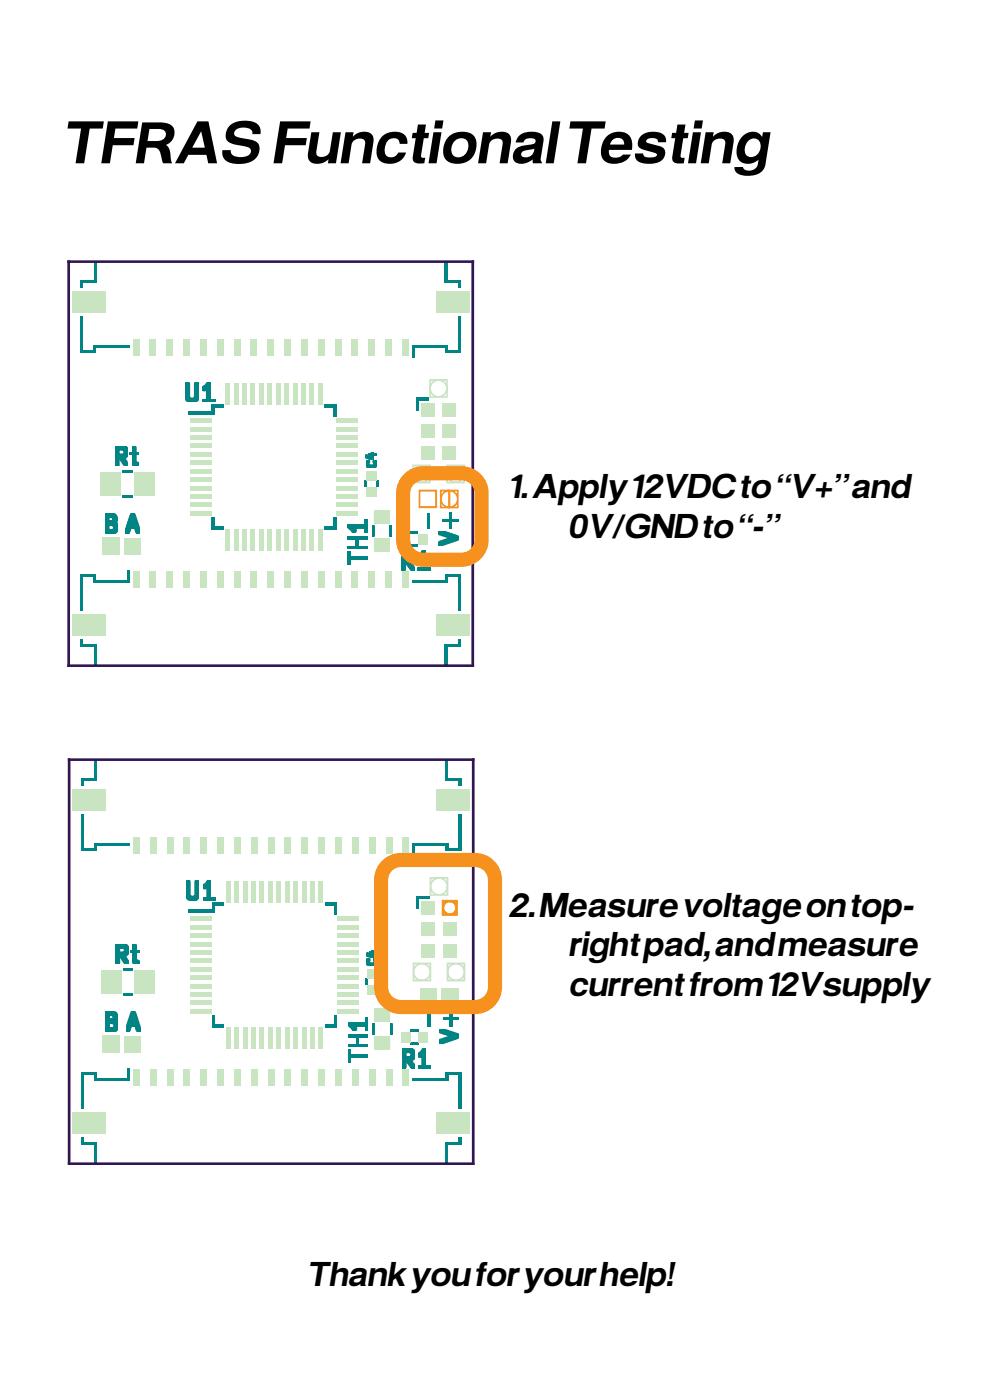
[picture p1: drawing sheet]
<svg xmlns="http://www.w3.org/2000/svg" width="210mm" height="297mm" viewBox="0 0 210 297" stroke-linecap="round" stroke-linejoin="round" font-family="sans-serif">
<!-- layer: Layer 1 -->
<g fill="none" stroke="#008484" stroke-width="1.3">
<path d="M24.8 96.8h1.3a.96 .96 0 0 0 .7-.9 .96 .96 0 0 0-.7-.9h-1.3v3.6M25.6 96.8l1.2 1.8M27.8 96.2h1.4M28.3 95v3.1l.2 .3 .7 .2M39.7 81.4v2.9l.7 .7h.7l.3-.2 .4-.5v-2.9M43.3 82.4l.4-.1 .6-.9v3.6M43.3 85h2M47.1 86.1h-1.9v1.5h-4.9M69.2 86.1h1.9v1.9M22.6 111h1.2a.87 .87 0 0 0 .7-.9 .87 .87 0 0 0-.7-.8h-1.2v3.6h1.4a.96 .96 0 0 0 .6-1.1 .96 .96 0 0 0-.8-.8M27 112.9l1.2-3.6 1.1 3.6M27.3 111.8h1.7"/>
<path d="M45.2 110.1v1.9h1.9M71.1 110.1v1.9h-1.9M74.1 118.4h3.5M74.1 116.2h3.5M74.1 114.1h3.5M74.1 117.4v2M75.8 114.1v2.1M77.6 111.6h-3.5l.8 .7 .2 .3M77.6 110.6v2M85.5 119h1.4a.97 .97 0 0 0 .7-.9 .97 .97 0 0 0-.7-1h-1.4v3.6M86.4 119l1.2 1.7M88.9 118.2l.7-.6 .3-.5v3.6"/>
<path d="M90.9 109.2v2.7M93.3 113l3.6 1.1-3.6 1.3M94.2 110.4h2.7M95.5 109.1v2.7M88.9 120.7h2.1"/>
</g>
<g fill="none" stroke="#008484" stroke-width="1">
<path d="M20.2 55.4v4.4h-2.8v1.1M94.6 55.4v4.4h2.9v1.1M17.4 67.4v7.3h2.7v-1.3h7.1M97.5 67.4v7.3h-2.8v-1.3h-7.1v2.1M78 97.9a.72 .72 0 0 0 0 .9 .72 .72 0 0 0 .9 .2 .66 .66 0 0 0 .7-.3 .66 .66 0 0 0-.1-.8M78.5 96.4h1.2M79.1 96.2v1.1l-1.3-.5M90.8 84.7h-2.3v2.2M26.3 100h1.6M26.3 105.3h1.6M77.6 102.2v.8M79.2 111.8v1.7"/>
<path d="M80.1 102.2v.8M82.9 111.8v1.7M87.3 115.8h1.1M87.3 113.1h1.1M17.4 135.8v1.1h2.8v4.5M27.2 121.2v2.1h-7.1v-1.2h-2.7v7.3M87.6 123.3h7.1v-1.2h2.8v7.3M97.5 135.8v1.1h-2.9v4.5"/>
</g>
<g fill="#c9e4c1">
<path d="M71.4 106.7h4.6v.9h-4.6z"/>
<path d="M71.4 103.1h4.6v.9h-4.6z"/>
<path d="M71.4 104.9h4.6v.9h-4.6z"/>
<path d="M71.4 108.4h4.6v.9h-4.6z"/>
<path d="M77.7 103.4h2.3v1.9h-2.3z"/>
<path d="M77.8 103.6l.4-.2h1.5l.3 .4-.1 1.3-.3 .2h-1.6l-.3-.4z"/>
<path d="M64 112.3h.8v4.6h-.8z"/>
<path d="M65.7 112.3h.9v4.6h-.9z"/>
<path d="M67.5 112.3h.9v4.6h-.9z"/>
<path d="M62.1 112.3h1v4.6h-1z"/>
<path d="M60.4 112.3h.9v4.6h-.9z"/>
</g>
<path d="M93.5 104.1h1.8v3.6h-1.8zM94 104.6l.8-.5h.5v3.5a1.79 1.79 0 0 1-1.6-1.1 1.79 1.79 0 0 1 .3-1.9zM95.3 104.1a1.79 1.79 0 0 1 1.8 1.8 1.79 1.79 0 0 1-1.8 1.7zM95.3 104.1h1.8v3.6h-1.8z" fill="none" stroke="#f7911e" stroke-width=".35"/>
<g fill="#c9e4c1">
<path d="M79.3 108.3h3.4v2.8h-3.4z"/>
<path d="M79.4 108.6l.6-.3 2.4 .1 .3 .4v1.7l-.2 .4-.4 .2h-2.1l-.4-.1-.3-.5z"/>
<path d="M85.1 113.3h1.9v2.3h-1.9z"/>
<path d="M85.2 113.4l.3-.1h1l.4 .2 .1 1.7-.3 .3-1.3 .1-.2-.2-.1-.2z"/>
<path d="M79.3 114.2h3.4v2.8h-3.4z"/>
<path d="M79.6 114.3l.3-.1 2.5 .1 .3 .5-.1 1.9-.4 .3h-2.4l-.2-.1-.3-.5v-1.6z"/>
</g>
<path d="M89 104.1h3.5v3.5h-3.5z" fill="none" stroke="#f7911e" stroke-width=".35"/>
<g fill="#c9e4c1">
<path d="M67.4 121.2h1.5v3.5h-1.5z"/>
<path d="M71 121.2h1.4v3.5h-1.4z"/>
<path d="M78.2 121.2h1.4v3.5h-1.4z"/>
<path d="M74.6 121.2h1.4v3.5h-1.4z"/>
<path d="M63.8 121.2h1.5v3.5h-1.5z"/>
<path d="M60.3 121.2h1.4v3.5h-1.4z"/>
<path d="M92.4 130.3h7.2v4.6h-7.2z"/>
<path d="M85.3 121.2h1.4v3.5h-1.4z"/>
<path d="M81.7 121.2h1.4v3.5h-1.4z"/>
<path d="M88.7 113.3h1.9v2.3h-1.9z"/>
<path d="M88.9 113.3h1.3l.3 .2 .1 1.6-.2 .4-1.4 .1-.2-.2-.1-1.7z"/>
<path d="M53.1 121.2h1.5v3.5h-1.5z"/>
<path d="M46 121.2h1.4v3.5h-1.4z"/>
<path d="M42.4 121.2h1.5v3.5h-1.5z"/>
<path d="M56.7 121.2h1.4v3.5h-1.4z"/>
<path d="M49.6 121.2h1.4v3.5h-1.4z"/>
<path d="M38.8 121.2h1.5v3.5h-1.5z"/>
<path d="M35.3 121.2h1.4v3.5h-1.4z"/>
<path d="M40.3 106.7h4.6v.9h-4.6z"/>
<path d="M40.3 108.4h4.6v.9h-4.6z"/>
<path d="M40.3 104.9h4.6v.9h-4.6z"/>
<path d="M40.3 103.1h4.6v.9h-4.6z"/>
<path d="M40.3 101.3h4.6v.9h-4.6z"/>
<path d="M40.3 99.5h4.6v.9h-4.6z"/>
<path d="M15.3 130.3h7.1v4.6h-7.1z"/>
<path d="M31.7 121.2h1.4v3.5h-1.4z"/>
<path d="M26.3 114.1h3.5v3.5h-3.5z"/>
<path d="M21.7 114h1.8v3.7h-1.8z"/>
<path d="M22.2 114.6l.8-.5h.5v3.5a1.79 1.79 0 0 1-1.7-1.1 1.79 1.79 0 0 1 .4-1.9z"/>
<path d="M23.5 114h1.8v3.7h-1.8z"/>
<path d="M23.5 114.1a1.79 1.79 0 0 1 1.8 1.8 1.79 1.79 0 0 1-1.8 1.7z"/>
<path d="M28.5 100.1h4.3v5h-4.3z"/>
<path d="M28.8 100.3l.4-.2h2.9a1.02 1.02 0 0 1 .7 .9v3.3l-.2 .5-.5 .3h-2.9l-.4-.2-.3-.5v-3.6z"/>
<path d="M28.1 121.2h1.5v3.5h-1.5z"/>
<path d="M21.4 100.1h4.2v5h-4.2z"/>
<path d="M21.7 100.3l.4-.2h2.8l.5 .4 .2 .3v3.6l-.2 .4-.5 .3h-2.8l-.6-.3-.1-.4v-3.6z"/>
<path d="M51.5 112.3h.8v4.6h-.8z"/>
<path d="M49.6 112.3h1v4.6h-1z"/>
<path d="M58.6 112.3h.9v4.6h-.9z"/>
<path d="M56.8 112.3h.9v4.6h-.9z"/>
<path d="M55 112.3h.9v4.6h-.9z"/>
<path d="M53.2 112.3h.9v4.6h-.9z"/>
<path d="M47.9 112.3h.9v4.6h-.9z"/>
<path d="M63.8 72h1.5v3.5h-1.5z"/>
<path d="M67.4 72h1.5v3.5h-1.5z"/>
<path d="M71 72h1.4v3.5h-1.4z"/>
<path d="M74.6 72h1.4v3.5h-1.4z"/>
<path d="M78.2 72h1.4v3.5h-1.4z"/>
<path d="M89.3 85.5h2.9v2.9h-2.9z"/>
<path d="M92.4 61.8h7.2v4.6h-7.2z"/>
<path d="M93.9 90h2.8v2.9h-2.8z"/>
<path d="M89.3 90h2.9v2.9h-2.9z"/>
<path d="M93.9 85.5h2.8v2.9h-2.8z"/>
<path d="M85.3 72h1.4v3.5h-1.4z"/>
<path d="M81.7 72h1.4v3.5h-1.4z"/>
<circle cx="90.8" cy="86.9" r="1.42"/>
<circle cx="95.3" cy="91.5" r="1.42"/>
<circle cx="90.8" cy="91.5" r="1.42"/>
<circle cx="95.3" cy="86.9" r="1.42"/>
</g>
<g fill="none" stroke="#c9e4c1" stroke-width=".35">
<path d="M91.2 80.6h3.6v3.6h-3.6z"/>
<circle cx="93" cy="82.4" r="1.79"/>
</g>
<g fill="#c9e4c1">
<path d="M71.4 94.2h4.6v.9h-4.6z"/>
<path d="M71.4 92.4h4.6v.9h-4.6z"/>
<path d="M71.4 88.8h4.6v.9h-4.6z"/>
<path d="M71.4 90.6h4.6v.9h-4.6z"/>
<path d="M71.4 95.9h4.6v.9h-4.6z"/>
<path d="M71.4 97.7h4.6v.9h-4.6z"/>
<path d="M71.4 101.3h4.6v.9h-4.6z"/>
<path d="M71.4 99.5h4.6v.9h-4.6z"/>
</g>
<g fill="none" stroke="#c9e4c1" stroke-width=".35">
<path d="M94.8 98.7h3.6v3.7h-3.6z"/>
<circle cx="96.6" cy="100.6" r="1.79"/>
</g>
<g fill="#c9e4c1">
<path d="M89.3 94.6h2.9v2.9h-2.9z"/>
<circle cx="90.8" cy="96" r="1.42"/>
</g>
<g fill="none" stroke="#c9e4c1" stroke-width=".35">
<path d="M87.6 98.7h3.6v3.7h-3.6z"/>
<circle cx="89.4" cy="100.6" r="1.79"/>
</g>
<g fill="#c9e4c1">
<path d="M93.9 94.6h2.8v2.9h-2.8z"/>
<path d="M77.7 99.9h2.3v2h-2.3z"/>
<path d="M77.8 100.1l.4-.2 1.5 .1 .3 .3-.1 1.4-.3 .2h-1.6l-.3-.4z"/>
<path d="M67.5 81.2h.9v4.7h-.9z"/>
<path d="M64 81.2h.8v4.7h-.8z"/>
<path d="M62.1 81.2h1v4.7h-1z"/>
<path d="M65.7 81.2h.9v4.7h-.9z"/>
<path d="M53.2 81.2h.9v4.7h-.9z"/>
<path d="M56.8 81.2h.9v4.7h-.9z"/>
<path d="M47.9 81.2h.9v4.7h-.9z"/>
<path d="M49.6 81.2h1v4.7h-1z"/>
<path d="M51.5 81.2h.8v4.7h-.8z"/>
<path d="M55 81.2h.9v4.7h-.9z"/>
<path d="M58.6 81.2h.9v4.7h-.9z"/>
<path d="M60.4 81.2h.9v4.7h-.9z"/>
<path d="M40.3 94.2h4.6v.9h-4.6z"/>
<path d="M40.3 95.9h4.6v.9h-4.6z"/>
<path d="M40.3 92.4h4.6v.9h-4.6z"/>
<path d="M40.3 90.6h4.6v.9h-4.6z"/>
<path d="M40.3 97.7h4.6v.9h-4.6z"/>
<path d="M40.3 88.8h4.6v.9h-4.6z"/>
<path d="M46 72h1.4v3.5h-1.4z"/>
<path d="M49.6 72h1.4v3.5h-1.4z"/>
<path d="M53.1 72h1.5v3.5h-1.5z"/>
<path d="M56.7 72h1.4v3.5h-1.4z"/>
<path d="M60.3 72h1.4v3.5h-1.4z"/>
<path d="M38.8 72h1.5v3.5h-1.5z"/>
<path d="M42.4 72h1.5v3.5h-1.5z"/>
<path d="M31.7 72h1.4v3.5h-1.4z"/>
<path d="M35.3 72h1.4v3.5h-1.4z"/>
<path d="M28.1 72h1.5v3.5h-1.5z"/>
<path d="M15.3 61.8h7.1v4.6h-7.1z"/>
<circle cx="95.3" cy="96" r="1.42"/>
</g>
<path d="M14.6 55.5h85.7v85.7h-85.7z" fill="none" stroke="#301652" stroke-width=".42"/>
<path d="M14.5 55.4h.2v85.9h-.2zM14.5 55.4h85.9v.2h-85.9zM100.2 55.4h.2v85.9h-.2zM14.5 141.1h85.9v.2h-85.9z" fill="none" stroke="#301652" stroke-width=".35"/>
<g fill="none" stroke="#008484" stroke-width="1.3">
<path d="M39.8 187.1v2.9l.7 .7h.7l.3-.2 .4-.5v-2.9M43.4 190.7h2M43.4 188.1l.3-.2 .7-.8v3.6M47.2 191.8h-1.9v1.5h-4.9M69.3 191.8h1.9v1.9M22.7 216.6h1.2a.87 .87 0 0 0 .7-.8 .87 .87 0 0 0-.7-.9h-1.2v3.6h1.4a.96 .96 0 0 0 .6-1 .96 .96 0 0 0-.8-.9M24.9 202.5h1.3a.96 .96 0 0 0 .7-.9 .96 .96 0 0 0-.7-.9h-1.3v3.5M25.7 202.5l1.2 1.7M27.1 218.5l1.2-3.6 1.1 3.6M27.4 217.5h1.7M27.9 201.8h1.4M28.4 200.7v3l.2 .3 .7 .2"/>
<path d="M45.3 215.8v1.9h1.9M71.2 215.8v1.9h-1.9M74.2 219.8h3.5M75.9 219.8v2M77.7 217.2h-3.5l.8 .7 .2 .3M77.7 216.2v2M91 214.8v2.7M93.4 218.6l3.6 1.2-3.6 1.2M94.3 216.1h2.7M95.6 214.7v2.7M74.2 224h3.5M74.2 221.8h3.5"/>
<path d="M74.2 223v2M85.6 224.7h1.4a.97 .97 0 0 0 .7-1 .97 .97 0 0 0-.7-.9h-1.4v3.6M86.5 224.7l1.2 1.7M89 226.4h2.1M89 223.8l.7-.5 .3-.5v3.6"/>
</g>
<g fill="none" stroke="#008484" stroke-width="1">
<path d="M17.5 173v7.3h2.7v-1.2h7.1M20.3 161v4.4h-2.8v1.1M94.7 161v4.4h2.9v1.1M97.6 173v7.3h-2.8v-1.2h-7.1v2.1M90.9 190.3h-2.3v2.3M26.4 205.7h1.6M26.4 210.9h1.6M77.7 207.9v.8M78.1 203.6a.72 .72 0 0 0 0 .9 .72 .72 0 0 0 .9 .2 .66 .66 0 0 0 .7-.3 .66 .66 0 0 0-.1-.8M78.6 202.1h1.2M79.2 201.8v1.1l-1.3-.4M79.2 217.5v1.6"/>
<path d="M80.2 207.9v.8M83 217.5v1.6M87.4 218.7h1.1M27.3 226.8v2.1h-7.1v-1.2h-2.7v7.3M87.4 221.4h1.1M87.7 228.9h7.1v-1.2h2.8v7.3M17.5 241.5v1.1h2.8v4.4M97.6 241.5v1.1h-2.9v4.4"/>
</g>
<g fill="#c9e4c1">
<path d="M71.5 212.3h4.6v.9h-4.6z"/>
<path d="M71.5 208.7h4.6v.9h-4.6z"/>
<path d="M71.5 210.5h4.6v.9h-4.6z"/>
<path d="M71.5 214.1h4.6v.9h-4.6z"/>
<path d="M77.8 209h2.3v2h-2.3z"/>
<path d="M77.9 209.2l.4-.2 1.5 .1 .3 .3-.1 1.4-.3 .2h-1.6l-.3-.4z"/>
<path d="M64.1 217.9h.8v4.7h-.8z"/>
<path d="M65.8 217.9h.9v4.7h-.9z"/>
<path d="M67.6 217.9h.9v4.7h-.9z"/>
<path d="M62.2 217.9h1v4.7h-1z"/>
<path d="M60.5 217.9h.9v4.7h-.9z"/>
<path d="M95.4 209.7h1.8v3.6h-1.8z"/>
<path d="M95.4 209.7a1.79 1.79 0 0 1 1.8 1.8 1.79 1.79 0 0 1-1.8 1.8z"/>
<path d="M93.6 209.7h1.8v3.6h-1.8z"/>
<path d="M94.1 210.2l.8-.4 .5-.1v3.6a1.79 1.79 0 0 1-1.6-1.1 1.79 1.79 0 0 1 .3-2z"/>
<path d="M79.4 213.9h3.4v2.9h-3.4z"/>
<path d="M79.7 214l.4-.1 2.4 .1 .3 .5v1.7l-.2 .3-.4 .3h-2.1l-.4-.2-.3-.5v-1.5z"/>
<path d="M85.1 218.9h2v2.3h-2z"/>
<path d="M85.3 219.1l.3-.2h1l.4 .2 .1 1.7-.3 .4h-1.3l-.2-.1-.2-.2z"/>
<path d="M79.4 219.8h3.4v2.9h-3.4z"/>
<path d="M79.7 220l.3-.2 2.5 .1 .3 .5-.1 2-.4 .3h-2.4l-.2-.2-.3-.5v-1.6z"/>
<path d="M89.1 209.7h3.5v3.6h-3.5z"/>
<path d="M67.5 226.8h1.5v3.6h-1.5z"/>
<path d="M71.1 226.8h1.4v3.6h-1.4z"/>
<path d="M78.3 226.8h1.4v3.6h-1.4z"/>
<path d="M74.7 226.8h1.4v3.6h-1.4z"/>
<path d="M63.9 226.8h1.5v3.6h-1.5z"/>
<path d="M60.4 226.8h1.4v3.6h-1.4z"/>
<path d="M92.5 235.9h7.2v4.7h-7.2z"/>
<path d="M85.4 226.8h1.4v3.6h-1.4z"/>
<path d="M81.8 226.8h1.4v3.6h-1.4z"/>
<path d="M88.8 218.9h1.9v2.3h-1.9z"/>
<path d="M88.9 219.1l.3-.2h1.1l.3 .2 .1 1.7-.2 .4h-1.4l-.2-.2-.1-.2z"/>
<path d="M53.2 226.8h1.5v3.6h-1.5z"/>
<path d="M46.1 226.8h1.4v3.6h-1.4z"/>
<path d="M42.5 226.8h1.5v3.6h-1.5z"/>
<path d="M56.8 226.8h1.4v3.6h-1.4z"/>
<path d="M49.7 226.8h1.4v3.6h-1.4z"/>
<path d="M38.9 226.8h1.5v3.6h-1.5z"/>
<path d="M35.4 226.8h1.4v3.6h-1.4z"/>
<path d="M40.4 212.3h4.6v.9h-4.6z"/>
<path d="M40.4 214.1h4.6v.9h-4.6z"/>
<path d="M40.4 210.5h4.6v.9h-4.6z"/>
<path d="M40.4 208.7h4.6v.9h-4.6z"/>
<path d="M40.4 206.9h4.6v1h-4.6z"/>
<path d="M40.4 205.2h4.6v.9h-4.6z"/>
<path d="M15.4 235.9h7.1v4.7h-7.1z"/>
<path d="M31.8 226.8h1.4v3.6h-1.4z"/>
<path d="M26.4 219.7h3.5v3.6h-3.5z"/>
<path d="M21.8 219.7h1.8v3.6h-1.8z"/>
<path d="M22.3 220.2l.8-.4 .5-.1v3.6a1.79 1.79 0 0 1-1.7-1.1 1.79 1.79 0 0 1 .4-2z"/>
<path d="M23.6 219.7h1.8v3.6h-1.8z"/>
<path d="M23.6 219.7a1.79 1.79 0 0 1 1.8 1.8 1.79 1.79 0 0 1-1.8 1.8z"/>
<path d="M28.6 205.8h4.3v5h-4.3z"/>
<path d="M28.9 206l.4-.2h2.8a1.02 1.02 0 0 1 .8 .8v3.4l-.2 .4-.6 .4h-2.8l-.5-.3-.2-.4v-3.6z"/>
<path d="M28.2 226.8h1.5v3.6h-1.5z"/>
<path d="M21.5 205.8h4.2v5h-4.2z"/>
<path d="M21.8 206l.4-.2h2.8l.5 .3 .2 .4v3.6l-.2 .4-.5 .3h-2.8l-.6-.3-.1-.4v-3.6z"/>
<path d="M51.5 217.9h.9v4.7h-.9z"/>
<path d="M49.7 217.9h1v4.7h-1z"/>
<path d="M58.7 217.9h.9v4.7h-.9z"/>
<path d="M56.9 217.9h.9v4.7h-.9z"/>
<path d="M55.1 217.9h.9v4.7h-.9z"/>
<path d="M53.3 217.9h.9v4.7h-.9z"/>
<path d="M48 217.9h.9v4.7h-.9z"/>
<path d="M63.9 177.6h1.5v3.6h-1.5z"/>
<path d="M67.5 177.6h1.5v3.6h-1.5z"/>
<path d="M71.1 177.6h1.4v3.6h-1.4z"/>
<path d="M74.7 177.6h1.4v3.6h-1.4z"/>
<path d="M78.3 177.6h1.4v3.6h-1.4z"/>
<path d="M89.4 191.2h2.9v2.8h-2.9z"/>
<path d="M92.5 167.4h7.2v4.7h-7.2z"/>
<path d="M94 195.7h2.8v2.9h-2.8z"/>
<path d="M89.4 195.7h2.9v2.9h-2.9z"/>
<circle cx="90.9" cy="192.6" r="1.42"/>
<circle cx="95.4" cy="197.1" r="1.42"/>
<circle cx="90.9" cy="197.1" r="1.42"/>
</g>
<g fill="none" stroke="#f7911e" stroke-width=".5">
<path d="M94 191.2h2.8v2.8h-2.8z"/>
<circle cx="95.4" cy="192.6" r="1.42"/>
</g>
<g fill="#c9e4c1">
<path d="M85.4 177.6h1.4v3.6h-1.4z"/>
<path d="M81.8 177.6h1.4v3.6h-1.4z"/>
</g>
<g fill="none" stroke="#c9e4c1" stroke-width=".35">
<path d="M91.3 186.2h3.6v3.7h-3.6z"/>
<circle cx="93.1" cy="188.1" r="1.79"/>
</g>
<g fill="#c9e4c1">
<path d="M71.5 199.8h4.6v.9h-4.6z"/>
<path d="M71.5 198h4.6v.9h-4.6z"/>
<path d="M71.5 194.4h4.6v1h-4.6z"/>
<path d="M71.5 196.2h4.6v.9h-4.6z"/>
<path d="M71.5 201.6h4.6v.9h-4.6z"/>
<path d="M71.5 203.4h4.6v.9h-4.6z"/>
<path d="M71.5 206.9h4.6v1h-4.6z"/>
<path d="M71.5 205.2h4.6v.9h-4.6z"/>
</g>
<g fill="none" stroke="#c9e4c1" stroke-width=".35">
<path d="M94.9 204.4h3.6v3.6h-3.6z"/>
<circle cx="96.7" cy="206.2" r="1.79"/>
</g>
<g fill="#c9e4c1">
<path d="M89.4 200.2h2.9v2.9h-2.9z"/>
<circle cx="90.9" cy="201.7" r="1.42"/>
</g>
<g fill="none" stroke="#c9e4c1" stroke-width=".35">
<path d="M87.7 204.4h3.6v3.6h-3.6z"/>
<circle cx="89.5" cy="206.2" r="1.79"/>
</g>
<g fill="#c9e4c1">
<path d="M94 200.2h2.8v2.9h-2.8z"/>
<path d="M77.8 205.6h2.3v2h-2.3z"/>
<path d="M77.9 205.8l.4-.2h1.5l.3 .4-.1 1.3-.3 .3-1.6-.1-.3-.3z"/>
<path d="M67.6 186.9h.9v4.6h-.9z"/>
<path d="M64.1 186.9h.8v4.6h-.8z"/>
<path d="M62.2 186.9h1v4.6h-1z"/>
<path d="M65.8 186.9h.9v4.6h-.9z"/>
<path d="M53.3 186.9h.9v4.6h-.9z"/>
<path d="M56.9 186.9h.9v4.6h-.9z"/>
<path d="M48 186.9h.9v4.6h-.9z"/>
<path d="M49.7 186.9h1v4.6h-1z"/>
<path d="M51.5 186.9h.9v4.6h-.9z"/>
<path d="M55.1 186.9h.9v4.6h-.9z"/>
<path d="M58.7 186.9h.9v4.6h-.9z"/>
<path d="M60.5 186.9h.9v4.6h-.9z"/>
<path d="M40.4 199.8h4.6v.9h-4.6z"/>
<path d="M40.4 201.6h4.6v.9h-4.6z"/>
<path d="M40.4 198h4.6v.9h-4.6z"/>
<path d="M40.4 196.2h4.6v.9h-4.6z"/>
<path d="M40.4 203.4h4.6v.9h-4.6z"/>
<path d="M40.4 194.4h4.6v1h-4.6z"/>
<path d="M46.1 177.6h1.4v3.6h-1.4z"/>
<path d="M49.7 177.6h1.4v3.6h-1.4z"/>
<path d="M53.2 177.6h1.5v3.6h-1.5z"/>
<path d="M56.8 177.6h1.4v3.6h-1.4z"/>
<path d="M60.4 177.6h1.4v3.6h-1.4z"/>
<path d="M38.9 177.6h1.5v3.6h-1.5z"/>
<path d="M42.5 177.6h1.5v3.6h-1.5z"/>
<path d="M31.8 177.6h1.4v3.6h-1.4z"/>
<path d="M35.4 177.6h1.4v3.6h-1.4z"/>
<path d="M28.2 177.6h1.5v3.6h-1.5z"/>
<path d="M15.4 167.4h7.1v4.7h-7.1z"/>
<circle cx="95.4" cy="201.7" r="1.42"/>
</g>
<path d="M14.7 161.1h85.7v85.8h-85.7z" fill="none" stroke="#301652" stroke-width=".42"/>
<path d="M14.6 161.1h.2v85.9h-.2zM14.6 161.1h85.9v.1h-85.9zM100.3 161.1h.2v85.9h-.2zM14.6 246.8h85.9v.2h-85.9z" fill="none" stroke="#301652" stroke-width=".35"/>
<path d="M87 101.4a4.2 4.2 0 0 1 2.7-1h8.2a4.2 4.2 0 0 1 4.3 4.2v9.9a4.2 4.2 0 0 1-4.3 4.2h-8.2a4.2 4.2 0 0 1-4.2-4.2v-9.9a4.2 4.2 0 0 1 1.5-3.2zM81.8 183.9a4.2 4.2 0 0 1 3.3-1.5h15.7a4.2 4.2 0 0 1 4.2 4.3v22.7a4.2 4.2 0 0 1-4.2 4.2h-15.7a4.2 4.2 0 0 1-4.3-4.2v-22.7a4.2 4.2 0 0 1 1-2.8z" fill="none" stroke="#f7911e" stroke-width="3" stroke-linecap="butt"/>
<text font-size="12.2" x="12.8" y="34.6">TFRAS Functional Testing</text>
<g font-size="7">
<text x="107.7" y="105.8">1. Apply 12VDC to “V+” and</text>
<text x="120.4" y="114.2">0V/GND to “-”</text>
<text x="107.8" y="194.4">2. Measure voltage on top-</text>
<text x="120.5" y="202.8">right pad, and measure</text>
<text x="120.5" y="211.2">current from 12Vsupply</text>
<text x="64.9" y="272.7">Thank you for your help!</text>
</g>
</svg>
